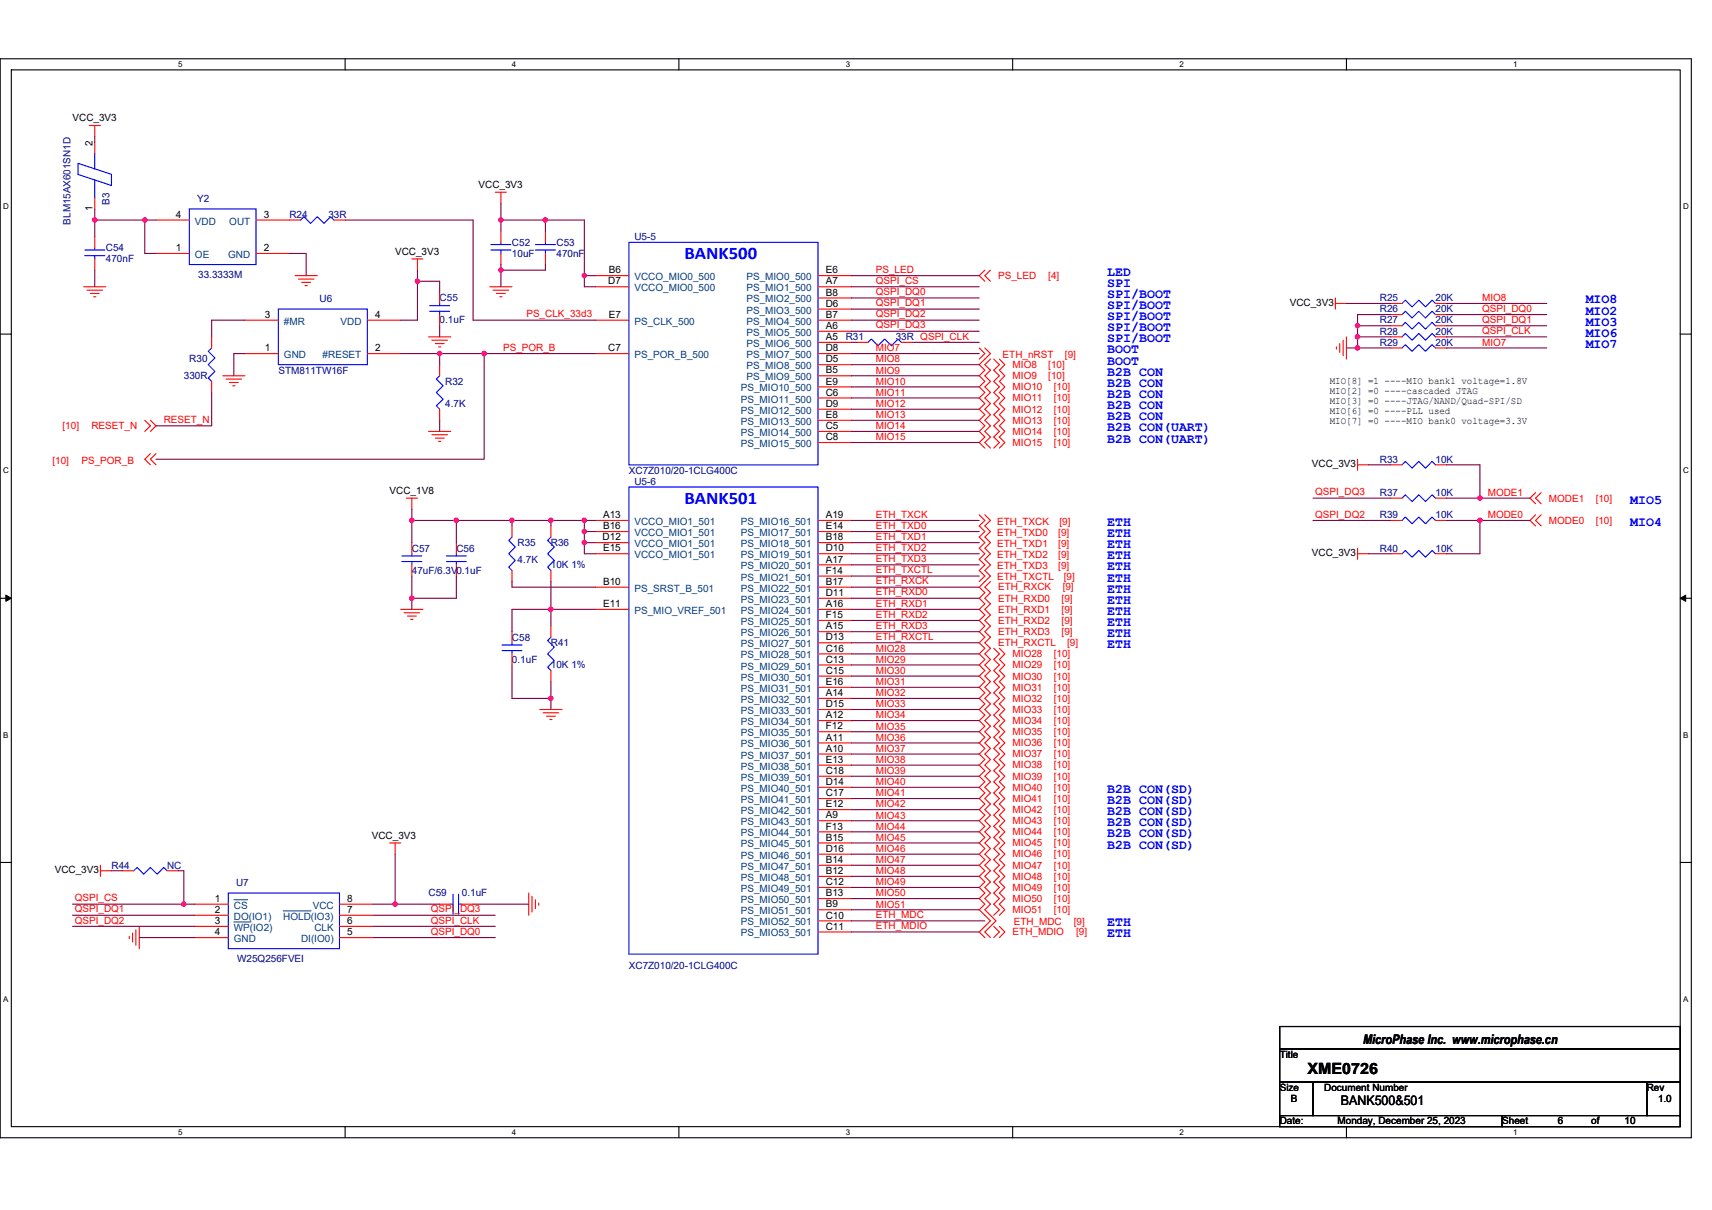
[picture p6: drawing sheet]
<svg xmlns="http://www.w3.org/2000/svg" width="297mm" height="210mm" viewBox="0 0 297 210" stroke-linecap="round" stroke-linejoin="round" font-family="sans-serif">
<path d="M0 10.2h293.5v187.2h-293.5zM2 12.1h289.5v183.4h-289.5z" fill="none" stroke="#000" stroke-width=".19"/>
<g fill="#fff">
<path d="M30.9 10.4h.8v1.6h-.8z"/>
<path d="M30.9 195.7h.8v1.6h-.8z"/>
</g>
<path d="M59.9 10.2v1.9M59.9 195.5v1.9" fill="none" stroke="#000" stroke-width=".19"/>
<g fill="#fff">
<path d="M88.8 10.4h.8v1.6h-.8z"/>
<path d="M88.8 195.7h.8v1.6h-.8z"/>
</g>
<path d="M117.8 10.2v1.9M117.8 195.5v1.9" fill="none" stroke="#000" stroke-width=".19"/>
<g fill="#fff">
<path d="M146.7 10.4h.8v1.6h-.8z"/>
<path d="M146.7 195.7h.8v1.6h-.8z"/>
</g>
<path d="M175.7 10.2v1.9M175.7 195.5v1.9" fill="none" stroke="#000" stroke-width=".19"/>
<g fill="#fff">
<path d="M204.7 10.4h.7v1.6h-.7z"/>
<path d="M204.7 195.7h.7v1.6h-.7z"/>
</g>
<path d="M233.6 10.2v1.9M233.6 195.5v1.9" fill="none" stroke="#000" stroke-width=".19"/>
<g fill="#fff">
<path d="M262.6 10.4h.7v1.6h-.7z"/>
<path d="M262.6 195.7h.7v1.6h-.7z"/>
<path d="M.5 35.1h1v1.5h-1z"/>
<path d="M292 35.1h1v1.5h-1z"/>
<path d="M.5 80.9h1v1.5h-1z"/>
<path d="M292 80.9h1v1.5h-1z"/>
</g>
<path d="M0 58h2M291.5 58h2" fill="none" stroke="#000" stroke-width=".19"/>
<g fill="#fff">
<path d="M.5 126.7h.9v1.6h-.9z"/>
<path d="M292 126.7h.9v1.6h-.9z"/>
</g>
<path d="M0 103.8h2M291.5 103.8h2" fill="none" stroke="#000" stroke-width=".19"/>
<path d="M1 103.3l1 .5-1 .6zM291.5 103.8l1-.5v1.1z" fill="#000" stroke="#000" stroke-width=".17"/>
<g fill="#fff">
<path d="M.5 172.6h.9v1.5h-.9z"/>
<path d="M292 172.6h.9v1.5h-.9z"/>
</g>
<path d="M0 149.7h2M291.5 149.7h2M222 178.1h69.5v3.9h-69.5zM222 182h69.5v5.8h-69.5zM222 187.8h5.8v5.8h-5.8zM222 193.6h38.6v1.9h-38.6zM227.8 187.8h57.9v5.8h-57.9zM260.6 193.6h30.9v1.9h-30.9zM285.7 187.8h5.8v5.8h-5.8z" fill="none" stroke="#000" stroke-width=".19"/>
<g fill="none" stroke="#f00" stroke-width=".19">
<path d="M15.5 21.8h1.9M16.4 21.8v1.9M16.4 34.3v2M16.4 24.7v1.9M27.1 38.2h5.7M44.4 38.2h7.8M58 38.2h1.9M85.9 33.4h2M86.9 33.4v1.9M14.5 49.8h3.9M15.1 50.4h2.7M15.7 50.9h1.5"/>
<path d="M16.3 51.5h.3M16.4 41.1v1.9M16.4 44.9v2M27.1 44h5.7M36.7 58.5v1.9M42.5 55.6h5.8M44.4 44h5.8M51.2 47.8h3.9M51.8 48.4h2.7M52.3 49h1.6M52.9 49.6h.4M63.7 55.6h5.8"/>
<path d="M71.5 44.9h1.9M72.4 44.9v2M74.4 58.5h3.8M74.9 59h2.7M75.5 59.6h1.6M76.3 50.7v2M76.3 54.6v1.9M85 49.8h3.8M85.6 50.4h2.7M86.1 50.9h1.6M86.7 51.5h.4M86.9 40.1v2"/>
<path d="M86.9 44v1.9M94.6 40.1v2M94.6 44v1.9M103.3 55.6h5.8M103.3 47.8h5.8M103.3 49.8h5.8M141.9 47.8h5.8M141.9 49.8h5.8M141.9 51.7h5.8M141.9 53.6h5.8M141.9 55.6h5.8M141.9 57.5h5.8"/>
<path d="M141.9 59.4h5.8M148.7 59.4h1.9M156.4 59.4h1.9M170.9 46.9l-1 .9 1 1M171.8 46.9l-.9 .9 .9 1M231.7 52.7h1.9M231.7 51.7v1.9M232.4 59.6v1.6M233 59v2.7M233.6 58.5v3.8M241.3 52.7h2M241.3 54.6h2"/>
<path d="M241.3 56.5h2M241.3 58.5h2M249.1 52.7h1.9M249.1 54.6h1.9M249.1 56.5h1.9M249.1 58.5h1.9M25.1 72.9l1 1-1 1M26.1 78.7l-1 1 1 1M26.1 72.9l1 1-1 1M27.1 78.7l-1 1 1 1M36.7 66.2v1.9M38.6 65.2h3.9"/>
<path d="M39.2 65.8h2.7M39.8 66.4h1.5M40.4 67h.4M42.5 61.4h5.8M63.7 61.4h5.8M74.4 74.9h3.8M74.9 75.4h2.7M75.5 76h1.6M76.1 76.6h.4M76.1 60.2h.4M76.3 71v1.9M76.3 63.3v1.9"/>
<path d="M103.3 61.4h5.8M141.9 61.4h5.8M141.9 63.3h5.8M141.9 65.2h5.8M141.9 67.1h5.8M141.9 69.1h5.8M141.9 71h5.8M141.9 72.9h5.8M141.9 74.9h5.8M141.9 76.8h5.8M169.9 60.4l1 1-1 .9M170.9 60.4l.9 1-1.9 1.9 1 .9-1 1 1 1-1 .9 1 1-1 1 1 .9-1 1 1 1-1 .9 1 1-1 1 1 .9-1 1 1 1"/>
<path d="M171.8 62.3l-.9 1 .9 .9-.9 1 .9 1-.9 .9 .9 1-.9 1 .9 .9-.9 1 .9 1-.9 .9 .9 1-.9 1 .9 .9-.9 1 .9 1M172.4 62.3l1 1-1 .9 1 1-1 1 1 .9-1 1 1 1-1 .9 1 1-1 1 1 .9-1 1 1 1-1 .9 1 1-1 1M173.4 62.3l.9 1-.9 .9 .9 1-.9 1 .9 .9-.9 1 .9 1-.9 .9 .9 1-.9 1 .9 .9-.9 1 .9 1-.9 .9 .9 1-.9 1M231.9 60.2v.4M235.5 79.7v1.9M241.3 60.4h2M249.1 60.4h1.9M70.5 86.4h1.9M71.5 86.4v2M71.5 94.2v1.9M71.5 98v2M79.2 94.2v1.9"/>
<path d="M79.2 98v2M88.8 99v1.9M88.8 91.3v1.9M95.6 99v1.9M95.6 91.3v1.9M103.3 90.3h5.8M103.3 92.2h5.8M103.3 94.2h5.8M103.3 96.1h5.8M141.9 90.3h5.8M141.9 92.2h5.8M141.9 94.2h5.8"/>
<path d="M141.9 96.1h5.8M141.9 98h5.8M141.9 100h5.8M169.9 89.3l1 1-1 1 1 .9-1 1 1 1-1 .9 1 1-1 1 1 .9-1 1 1 1-1 .9M170.9 89.3l.9 1-.9 1 .9 .9-.9 1 .9 1-.9 .9 .9 1-.9 1 .9 .9-.9 1 .9 1-1.9 1.9 1 .9-1 1 1 1-1 .9 1 1-1 1 1 .9-1 1 1 1-1 .9 1 1-1 1 1 .9-1 1 1 1-1 .9 1 1-1 1 1 .9-1 1 1 1-1 .9 1 1-1 1 1 .9-1 1 1 1-1 .9 1 1-1 1 1 .9-1 1 1 1-1 .9 1 1-1 .9 1 1-1 1 1 .9-1 1 1 1-1 .9 1 1-1 1 1 .9-1 1 1 1-1 .9 1 1-1 1 1 .9-1 1 1 1-1 .9 1 1-1 .9 1 1-1 1 1.9 1.9-1.9 1.9 1 1M235.5 80.7h2M235.5 96.1h2M235.5 95.1v2M241.3 90.3h2M241.3 80.7h2M241.3 96.1h2M241.3 86.4h2"/>
<path d="M249.1 90.3h1.9M249.1 80.7h1.9M249.1 96.1h1.9M249.1 86.4h1.9M266.4 85.5l-.9 .9 .9 1M266.4 89.3l-.9 1 .9 1M267.4 85.5l-1 .9 1 1M267.4 89.3l-1 1 1 1M69.5 105.7h3.9M70.1 106.3h2.7M70.7 106.9h1.5M71.3 107.5h.3"/>
<path d="M88.8 109.6v1.9M88.8 113.5v1.9M95.6 116.4v1.9M95.6 108.6v2M103.3 105.7h5.8M103.3 101.9h5.8M141.9 101.9h5.8M141.9 103.8h5.8M141.9 105.7h5.8M141.9 107.7h5.8M141.9 109.6h5.8M141.9 111.5h5.8"/>
<path d="M141.9 113.5h5.8M141.9 115.4h5.8M141.9 117.3h5.8M141.9 119.3h5.8M171.8 100.9l-.9 1 .9 .9-.9 1 .9 1-.9 .9 .9 1-.9 1 .9 .9-.9 1 .9 1-.9 .9 .9 1-.9 1 .9 .9-.9 1 .9 1-.9 .9 .9 1-.9 1 .9 .9-.9 1 .9 1-.9 .9 .9 1-.9 1 .9 .9-.9 1 .9 1-.9 .9 .9 1-.9 1 .9 .9-.9 1 .9 1-.9 .9 .9 1-.9 .9 .9 1-.9 1 .9 .9-.9 1 .9 1-.9 .9 .9 1-.9 1 .9 .9-.9 1 .9 1-.9 .9 .9 1-.9 1 .9 .9-.9 1 .9 1-.9 .9 .9 1-.9 .9 .9 1-.9 1 1.9 1.9-1.9 1.9 .9 1M172.4 112.5l1 1-1 .9 1 1-1 1 1 .9-1 1 1 1-1 .9 1 1-1 1 1 .9-1 1 1 1-1 .9 1 1-1 1 1 .9-1 1 1 1-1 .9 1 1-1 1 1 .9-1 1 1 .9-1 1 1 1-1 .9 1 1-1 1 1 .9-1 1 1 1-1 .9 1 1-1 1 1 .9-1 1 1 1-1 .9 1 1-1 1 1 .9-1 1 1 .9-1 1 1 1-1 .9M173.4 112.5l.9 1-.9 .9 .9 1-.9 1 .9 .9-.9 1 .9 1-.9 .9 .9 1-.9 1 .9 .9-.9 1 .9 1-.9 .9 .9 1-.9 1 .9 .9-.9 1 .9 1-.9 .9 .9 1-.9 1 .9 .9-.9 1 .9 .9-.9 1 .9 1-.9 .9 .9 1-.9 1 .9 .9-.9 1 .9 1-.9 .9 .9 1-.9 1 .9 .9-.9 1 .9 1-.9 .9 .9 1-.9 1 .9 .9-.9 1 .9 .9-.9 1 .9 1-.9 .9M93.7 123.1h3.8M94.2 123.7h2.7M94.8 124.3h1.6M95.4 124.9h.4M141.9 121.2h5.8"/>
<path d="M141.9 123.1h5.8M141.9 125.1h5.8M141.9 127h5.8M141.9 128.9h5.8M141.9 130.9h5.8M141.9 132.8h5.8M141.9 134.7h5.8M141.9 136.6h5.8M141.9 138.6h5.8M17.4 151.1h1.9M17.4 150.2v1.9M21.3 151.1h1.9"/>
<path d="M29 151.1h1.9M33.8 156.9h5.8M33.8 158.8h5.8M58.9 158.8h5.8M58.9 156.9h5.8M67.6 146.3h1.9M68.6 146.3v1.9M76.3 156.9h1.9M80.2 156.9h1.9M91.7 155v3.8M92.3 155.6v2.7M92.9 156.1v1.6"/>
<path d="M93.5 156.7v.4M141.9 140.5h5.8M141.9 142.4h5.8M141.9 144.4h5.8M141.9 146.3h5.8M141.9 148.2h5.8M141.9 150.2h5.8M141.9 152.1h5.8M141.9 154h5.8M141.9 155.9h5.8M141.9 157.9h5.8M141.9 159.8h5.8"/>
<path d="M22.4 162.5v.4M23 161.9v1.6M23.6 161.4v2.6M24.2 160.8v3.8M33.8 160.8h5.8M33.8 162.7h5.8M58.9 162.7h5.8M58.9 160.8h5.8M141.9 161.7h5.8M172.4 160.8l1 .9-1 1M173.4 160.8l.9 .9-.9 1"/>
</g>
<g fill="none" stroke="#00f" stroke-width=".19">
<path d="M13.5 28.3l5.8 2v1.9l-5.8-1.9zM16.4 31.2v3.1M16.4 26.6v2.7M32.8 36.3h11.6v9.6h-11.6zM52.2 38.2l.5-.6 1.2 1.2 1.2-1.2 1.1 1.2 1.2-1.2 .6 .6M14.7 44.4h3.5M14.7 43.4h3.5M16.4 43v.4M16.4 44.4v.5M48.3 53.6h15.4v9.7h-15.4zM74.5 54h3.5M74.5 53h3.5"/>
<path d="M76.3 52.7v.3M76.3 54v.6M85.2 43.4h3.4M85.2 42.4h3.4M86.9 42.1v.3M86.9 43.4v.6M92.9 43.4h3.5M92.9 42.4h3.5M94.6 42.1v.3M94.6 43.4v.6M109.1 42.1h32.8v38.6h-32.8zM150.6 59.4l.6-.6 1.1 1.2 1.2-1.2 1.2 1.2 1.1-1.2 .6 .6"/>
<path d="M243.3 52.7l.5-.6 1.2 1.2 1.2-1.2 1.1 1.2 1.2-1.2 .6 .6M243.3 54.6l.5-.6 1.2 1.2 1.2-1.2 1.1 1.2 1.2-1.2 .6 .6M243.3 56.5l.5-.6 1.2 1.2 1.2-1.2 1.1 1.2 1.2-1.2 .6 .6M243.3 58.5l.5-.6 1.2 1.1 1.2-1.1 1.1 1.1 1.2-1.1 .6 .6M36.7 60.4l-.6 .6 1.2 1.1-1.2 1.2 1.2 1.2-1.2 1.1 .6 .6M76.3 65.2l-.6 .6 1.2 1.2-1.2 1.1 1.2 1.2-1.2 1.1 .6 .6M243.3 60.4l.5-.6 1.2 1.2 1.2-1.2 1.1 1.2 1.2-1.2 .6 .6M69.7 97.5h3.5M69.7 96.5h3.5M71.5 96.1v.4M71.5 97.5v.5M77.4 97.5h3.5"/>
<path d="M77.4 96.5h3.5M79.2 96.1v.4M79.2 97.5v.5M88.8 93.2l-.5 .6 1.1 1.1-1.1 1.2 1.1 1.2-1.1 1.1 .5 .6M95.6 93.2l-.6 .6 1.2 1.1-1.2 1.2 1.2 1.2-1.2 1.1 .6 .6M109.1 84.5h32.8v81.1h-32.8zM243.3 90.3l.5-.6 1.2 1.2 1.2-1.2 1.1 1.2 1.2-1.2 .6 .6M243.3 80.7l.5-.6 1.2 1.1 1.2-1.1 1.1 1.1 1.2-1.1 .6 .6M243.3 96.1l.5-.6 1.2 1.2 1.2-1.2 1.1 1.2 1.2-1.2 .6 .6M243.3 86.4l.5-.5 1.2 1.1 1.2-1.1 1.1 1.1 1.2-1.1 .6 .5M87.1 112.9h3.5M87.1 111.9h3.5"/>
<path d="M88.8 111.5v.4M88.8 112.9v.6M95.6 110.6l-.6 .6 1.2 1.1-1.2 1.2 1.2 1.1-1.2 1.2 .6 .6M23.2 151.1l.6-.6 1.1 1.2 1.2-1.2 1.2 1.2 1.1-1.2 .6 .6M39.6 155h19.3v9.6h-19.3zM78.2 156.9h.4M78.6 155.2v3.4M79.6 155.2v3.4M79.6 156.9h.6"/>
</g>
<path d="M40.6 156.1h2.4M40.6 160h2.9M49.1 158.1h4.9" fill="none" stroke="#004080" stroke-width=".17"/>
<g fill="none" stroke="#800040" stroke-width=".19">
<path d="M16.4 38.2h8.7M16.4 36.3v1.9M16.4 38.2v2.9M16.4 23.7v1M25.1 38.2v5.8h2M25.1 38.2h2M59.9 38.2h22.2v17.4h21.2M86.9 38.2h7.7M86.9 35.3v2.9M86.9 38.2v1.9M94.6 38.2v1.9M94.6 38.2h6.8v9.6"/>
<path d="M16.4 46.9v2.9M42.5 55.6h-5.8v2.9M50.2 44h2.9v3.8M72.4 48.8h3.9v1.9M72.4 46.9v1.9M72.4 48.8v6.8h-2.9M76.3 56.5v2M86.9 45.9v1M86.9 46.9v2.9M94.6 45.9v1h-7.7M101.4 47.8h1.9M101.4 47.8v2h1.9"/>
<path d="M147.7 47.8h22.2M147.7 49.8h22.2M147.7 51.7h22.2M147.7 53.6h22.2M147.7 55.6h22.2M147.7 57.5h22.2M147.7 59.4h1M158.3 59.4h11.6M233.6 52.7h7.7M235.5 56.5v2M235.5 56.5h5.8M235.5 58.5h5.8"/>
<path d="M235.5 58.5v1.9M241.3 54.6h-5.8v1.9M251 58.5h17.4M251 56.5h17.4M251 54.6h17.4M251 52.7h17.4M36.7 68.1v5.8h-9.6M42.5 61.4h-1.9v3.8M69.5 61.4h6.8M76.3 61.4v1.9M76.3 72.9v2M76.3 61.4h7.7"/>
<path d="M84 61.4v18.3h-56.9M84 61.4h19.3M147.7 61.4h22.2M147.7 63.3h22.2M147.7 65.2h22.2M147.7 67.1h22.2M147.7 69.1h22.2M147.7 71h22.2M147.7 72.9h22.2M147.7 74.9h22.2M147.7 76.8h22.2M233.6 60.4h1.9"/>
<path d="M235.5 60.4h5.8M251 60.4h17.4M71.5 88.4v1.9M71.5 90.3h7.7M71.5 90.3v3.9M71.5 100v3.8M79.2 90.3v3.9M79.2 90.3h9.6M79.2 100v3.8h-7.7M88.8 90.3v1M88.8 90.3h6.8M95.6 90.3v1"/>
<path d="M95.6 90.3h5.8M101.4 90.3h1.9M101.4 94.2h1.9M101.4 90.3v1.9M101.4 94.2v1.9h1.9M101.4 92.2v2M101.4 92.2h1.9M147.7 92.2h22.2M147.7 90.3h22.2M147.7 94.2h22.2M147.7 96.1h22.2M147.7 98h22.2"/>
<path d="M147.7 100h22.2M227.8 86.4h13.5M227.8 90.3h13.5M237.5 96.1h3.8M237.5 80.7h3.8M251 80.7h5.8v5.7M251 90.3h5.8v5.8h-5.8M251 86.4h5.8M256.8 90.3h8.7M256.8 86.4h8.7M71.5 103.8v1.9M88.8 115.4v5.8h6.8"/>
<path d="M88.8 100.9v1h14.5M95.6 100.9v4.8M95.6 105.7h-6.8v3.9M95.6 105.7v2.9M95.6 118.3v2.9M95.6 105.7h7.7M147.7 113.5h22.2M147.7 101.9h22.2M147.7 103.8h22.2M147.7 105.7h22.2M147.7 107.7h22.2M147.7 109.6h22.2"/>
<path d="M147.7 111.5h22.2M147.7 115.4h22.2M147.7 117.3h22.2M147.7 119.3h22.2M95.6 121.2v1.9M147.7 121.2h22.2M147.7 123.1h22.2M147.7 125.1h22.2M147.7 127h22.2M147.7 130.9h22.2M147.7 132.8h22.2M147.7 134.7h22.2"/>
<path d="M147.7 128.9h22.2M147.7 138.6h22.2M147.7 136.6h22.2M12.6 158.8h21.2M12.6 156.9h19.3M19.3 151.1h2M30.9 151.1h1v5.8M31.9 156.9h1.9M64.7 156.9h3.9M64.7 158.8h21.2M68.6 148.2v8.7M68.6 156.9h7.7"/>
<path d="M82.1 156.9h9.6M147.7 144.4h22.2M147.7 146.3h22.2M147.7 148.2h22.2M147.7 150.2h22.2M147.7 154h22.2M147.7 155.9h22.2M147.7 157.9h22.2M147.7 140.5h22.2M147.7 142.4h22.2M147.7 152.1h22.2M147.7 159.8h23.2"/>
<path d="M12.6 160.8h21.2M24.2 162.7h9.6M64.7 160.8h21.2M64.7 162.7h21.2M147.7 161.7h22.2"/>
</g>
<g fill="#f0f" stroke="#f0f" stroke-width=".19">
<circle cx="16.4" cy="38.2" r=".38"/>
<circle cx="25.1" cy="38.2" r=".38"/>
<circle cx="72.4" cy="48.8" r=".38"/>
<circle cx="84" cy="61.3" r=".38"/>
<circle cx="71.4" cy="103.8" r=".38"/>
<circle cx="101.4" cy="90.3" r=".38"/>
<circle cx="101.4" cy="92.2" r=".38"/>
<circle cx="101.4" cy="94.2" r=".38"/>
<circle cx="95.6" cy="105.7" r=".38"/>
<circle cx="95.6" cy="121.2" r=".38"/>
<circle cx="95.6" cy="90.3" r=".38"/>
<circle cx="88.8" cy="90.3" r=".38"/>
<circle cx="235.5" cy="56.5" r=".38"/>
<circle cx="235.5" cy="60.4" r=".38"/>
<circle cx="235.5" cy="58.4" r=".38"/>
<circle cx="86.9" cy="38.2" r=".38"/>
<circle cx="94.6" cy="38.2" r=".38"/>
<circle cx="86.9" cy="46.9" r=".38"/>
<circle cx="101.4" cy="47.8" r=".38"/>
<circle cx="79.2" cy="90.3" r=".38"/>
<circle cx="71.4" cy="90.3" r=".38"/>
<circle cx="256.8" cy="86.4" r=".38"/>
<circle cx="256.8" cy="90.3" r=".38"/>
<circle cx="68.6" cy="156.9" r=".38"/>
<circle cx="31.9" cy="156.9" r=".38"/>
<circle cx="76.3" cy="61.3" r=".38"/>
</g>
<g font-size="3.1" fill="#00f">
<text x="118.8" y="45">BANK500</text>
<text x="118.8" y="87.4">BANK501</text>
</g>
<text font-size="2.7" x="226.9" y="186.4">XME0726</text>
<g font-size="2.3" fill="#00f">
<text x="192.1" y="47.8">LED</text>
<text x="192.1" y="49.8">SPI</text>
<text x="192.1" y="51.7">SPI/BOOT</text>
<text x="192.1" y="53.6">SPI/BOOT</text>
<text x="275.1" y="52.7">MIO8</text>
<text x="192.1" y="55.6">SPI/BOOT</text>
<text x="192.1" y="57.5">SPI/BOOT</text>
<text x="192.1" y="59.4">SPI/BOOT</text>
<text x="275.1" y="54.6">MIO2</text>
<text x="275.1" y="56.5">MIO3</text>
<text x="275.1" y="58.5">MIO6</text>
<text x="192.1" y="61.3">BOOT</text>
<text x="192.1" y="63.3">BOOT</text>
<text x="192.1" y="65.2">B2B CON</text>
<text x="275.1" y="60.4">MIO7</text>
<text x="192.1" y="67.1">B2B CON</text>
<text x="192.1" y="69.1">B2B CON</text>
<text x="192.1" y="71">B2B CON</text>
<text x="192.1" y="72.9">B2B CON</text>
<text x="192.1" y="74.9">B2B CON(UART)</text>
<text x="192.1" y="76.8">B2B CON(UART)</text>
<text x="282.8" y="87.4">MIO5</text>
<text x="192.1" y="91.3">ETH</text>
<text x="192.1" y="93.2">ETH</text>
<text x="192.1" y="95.1">ETH</text>
<text x="282.8" y="91.3">MIO4</text>
<text x="192.1" y="97.1">ETH</text>
<text x="192.1" y="99">ETH</text>
<text x="192.1" y="100.9">ETH</text>
<text x="192.1" y="102.8">ETH</text>
<text x="192.1" y="104.8">ETH</text>
<text x="192.1" y="106.7">ETH</text>
<text x="192.1" y="108.6">ETH</text>
<text x="192.1" y="110.6">ETH</text>
<text x="192.1" y="112.5">ETH</text>
<text x="192.1" y="137.6">B2B CON(SD)</text>
<text x="192.1" y="139.5">B2B CON(SD)</text>
<text x="192.1" y="141.5">B2B CON(SD)</text>
<text x="192.1" y="143.4">B2B CON(SD)</text>
<text x="192.1" y="145.3">B2B CON(SD)</text>
<text x="192.1" y="147.3">B2B CON(SD)</text>
<text x="192.1" y="160.8">ETH</text>
<text x="192.1" y="162.7">ETH</text>
</g>
<g font-size="2.3">
<text x="236.5" y="181.1">MicroPhase Inc. www.microphase.cn</text>
<text x="232.6" y="191.8">BANK500&amp;501</text>
</g>
<g font-size="1.7">
<text x="12.6" y="21">VCC_3V3</text>
<text x="16" y="25.3" transform="rotate(-90 16 25.3)">2</text>
<text x="83" y="32.6">VCC_3V3</text>
<text x="16" y="36.6" transform="rotate(-90 16 36.6)">1</text>
<text x="30.5" y="37.8">4</text>
<text x="45.8" y="37.8">3</text>
<text x="30.5" y="43.6">1</text>
<text x="45.8" y="43.6">2</text>
<text x="68.6" y="44.2">VCC_3V3</text>
<text x="105.6" y="47.4">B6</text>
<text x="143.3" y="47.4">E6</text>
<text x="105.5" y="49.4">D7</text>
<text x="143.3" y="49.4">A7</text>
<text x="143.3" y="51.3">B8</text>
<text x="143.3" y="53.2">D6</text>
<text x="223.8" y="53">VCC_3V3</text>
<text x="46" y="55.2">3</text>
<text x="65.1" y="55.2">4</text>
<text x="105.6" y="55.2">E7</text>
<text x="143.3" y="55.2">B7</text>
<text x="143.3" y="57.1">A6</text>
<text x="143.3" y="59">A5</text>
<text x="46" y="61">1</text>
<text x="65.1" y="61">2</text>
<text x="105.5" y="61">C7</text>
<text x="143.3" y="61">D8</text>
<text x="143.3" y="62.9">D5</text>
<text x="143.3" y="64.8">B5</text>
<text x="143.3" y="66.7">E9</text>
<text x="143.3" y="68.7">C6</text>
<text x="143.3" y="70.6">D9</text>
<text x="230.7" y="66.6">MIO[8] =1 ----MIO bank1 voltage=1.8V</text>
<text x="230.7" y="68.3">MIO[2] =0 ----cascaded JTAG</text>
<text x="230.7" y="70.1">MIO[3] =0 ----JTAG/NAND/Quad-SPI/SD</text>
<text x="230.7" y="71.8">MIO[6] =0 ----PLL used</text>
<text x="143.3" y="72.5">E8</text>
<text x="143.3" y="74.5">C5</text>
<text x="143.3" y="76.4">C8</text>
<text x="230.7" y="73.5">MIO[7] =0 ----MIO bank0 voltage=3.3V</text>
<text x="227.6" y="81">VCC_3V3</text>
<text x="67.6" y="85.7">VCC_1V8</text>
<text x="104.6" y="89.9">A13</text>
<text x="143.3" y="89.9">A19</text>
<text x="104.6" y="93.8">D12</text>
<text x="104.6" y="91.8">B16</text>
<text x="104.6" y="95.7">E15</text>
<text x="143.3" y="91.8">E14</text>
<text x="143.3" y="93.8">B18</text>
<text x="143.3" y="95.7">D10</text>
<text x="104.6" y="101.5">B10</text>
<text x="143.3" y="97.6">A17</text>
<text x="143.3" y="99.6">F14</text>
<text x="143.3" y="101.5">B17</text>
<text x="227.6" y="96.5">VCC_3V3</text>
<text x="104.6" y="105.3">E11</text>
<text x="143.3" y="103.4">D11</text>
<text x="143.3" y="105.3">A16</text>
<text x="143.3" y="107.3">F15</text>
<text x="143.3" y="109.2">A15</text>
<text x="143.3" y="111.1">D13</text>
<text x="143.3" y="113.1">C16</text>
<text x="143.3" y="115">C13</text>
<text x="143.3" y="116.9">C15</text>
<text x="143.3" y="118.9">E16</text>
<text x="143.3" y="120.8">A14</text>
<text x="143.3" y="122.7">D15</text>
<text x="143.3" y="124.7">A12</text>
<text x="143.3" y="126.6">F12</text>
<text x="143.3" y="128.5">A11</text>
<text x="143.3" y="130.5">A10</text>
<text x="143.3" y="132.4">E13</text>
<text x="143.3" y="134.3">C18</text>
<text x="143.3" y="136.2">D14</text>
<text x="143.3" y="138.2">C17</text>
<text x="143.3" y="140.1">E12</text>
<text x="143.3" y="142">A9</text>
<text x="143.3" y="144">F13</text>
<text x="64.5" y="145.5">VCC_3V3</text>
<text x="143.3" y="145.9">B15</text>
<text x="143.3" y="147.8">D16</text>
<text x="143.3" y="149.8">B14</text>
<text x="9.5" y="151.5">VCC_3V3</text>
<text x="143.3" y="151.7">B12</text>
<text x="143.3" y="153.6">C12</text>
<text x="143.3" y="155.5">B13</text>
<text x="37.3" y="156.5">1</text>
<text x="37.3" y="160.4">3</text>
<text x="37.3" y="158.4">2</text>
<text x="60.3" y="158.4">7</text>
<text x="60.3" y="156.5">8</text>
<text x="60.3" y="160.4">6</text>
<text x="143.3" y="157.5">B9</text>
<text x="143.3" y="159.4">C10</text>
<text x="143.3" y="161.3">C11</text>
<text x="37.3" y="162.3">4</text>
<text x="60.3" y="162.3">5</text>
<text x="222" y="183.6">Title</text>
<text x="222" y="189.3">Size</text>
<text x="224" y="191.3">B</text>
<text x="229.8" y="189.3">Document Number</text>
<text x="285.7" y="189.3">Rev</text>
<text x="287.7" y="191.3">1.0</text>
<text x="222" y="195.1">Date:</text>
<text x="232.1" y="195.1">Monday, December 25, 2023</text>
<text x="260.6" y="195.1">Sheet</text>
<text x="270.3" y="195.1">6</text>
<text x="276.1" y="195.1">of</text>
<text x="281.9" y="195.1">10</text>
</g>
<g font-size="1.7" fill="#000080">
<text x="19" y="35.5" transform="rotate(-90 19 35.5)">B3</text>
<text x="34.2" y="35.1">Y2</text>
<text x="12.3" y="39" transform="rotate(-90 12.3 39)">BLM15AX601SN1D</text>
<text x="50.2" y="37.8">R24</text>
<text x="57" y="37.8">33R</text>
<text x="110.1" y="41.7">U5-5</text>
<text x="18.4" y="43.6">C54</text>
<text x="18.4" y="45.5">470nF</text>
<text x="88.8" y="42.6">C52</text>
<text x="88.8" y="44.6">10uF</text>
<text x="96.6" y="42.6">C53</text>
<text x="96.6" y="44.6">470nF</text>
<text x="34.4" y="48.2">33.3333M</text>
<text x="55.4" y="52.5">U6</text>
<text x="76.3" y="52.3">C55</text>
<text x="239.4" y="52.3">R25</text>
<text x="249.1" y="52.3">20K</text>
<text x="76.3" y="56.1">0.1uF</text>
<text x="146.7" y="59">R31</text>
<text x="155.4" y="59">33R QSPI_CLK</text>
<text x="239.4" y="54.2">R26</text>
<text x="239.4" y="56.1">R27</text>
<text x="239.4" y="58.1">R28</text>
<text x="249.1" y="54.2">20K</text>
<text x="249.1" y="56.1">20K</text>
<text x="249.1" y="58.1">20K</text>
<text x="31.9" y="65.8">330R</text>
<text x="32.8" y="62.9">R30</text>
<text x="48.3" y="64.8">STM811TW16F</text>
<text x="239.4" y="60">R29</text>
<text x="249.1" y="60">20K</text>
<text x="77.3" y="66.8">R32</text>
<text x="77.3" y="70.6">4.7K</text>
<text x="109.1" y="82.2">XC7Z010/20-1CLG400C</text>
<text x="239.4" y="80.3">R33</text>
<text x="249.1" y="80.3">10K</text>
<text x="110.1" y="84.1">U5-6</text>
<text x="239.4" y="89.9">R39</text>
<text x="239.4" y="86.1">R37</text>
<text x="249.1" y="89.9">10K</text>
<text x="249.1" y="86.1">10K</text>
<text x="71.5" y="95.7">C57</text>
<text x="79.2" y="95.7">C56</text>
<text x="89.8" y="94.7">R35</text>
<text x="95.6" y="94.7">R36</text>
<text x="239.4" y="95.7">R40</text>
<text x="249.1" y="95.7">10K</text>
<text x="71.5" y="99.6">47uF/6.3V0.1uF</text>
<text x="89.8" y="97.6">4.7K</text>
<text x="95.6" y="98.6">10K 1%</text>
<text x="88.8" y="111.2">C58</text>
<text x="95.6" y="112.1">R41</text>
<text x="88.8" y="115">0.1uF</text>
<text x="95.6" y="116">10K 1%</text>
<text x="19.3" y="150.7">R44</text>
<text x="29" y="150.7">NC</text>
<text x="41" y="153.8">U7</text>
<text x="74.4" y="155.6">C59</text>
<text x="80.2" y="155.6">0.1uF</text>
<text x="41.1" y="166.9">W25Q256FVEI</text>
<text x="109.1" y="168.1">XC7Z010/20-1CLG400C</text>
</g>
<g font-size="1.7" fill="#004080">
<text x="33.8" y="39">VDD</text>
<text x="39.8" y="39">OUT</text>
<text x="33.8" y="44.8">OE</text>
<text x="39.6" y="44.8">GND</text>
<text x="110.1" y="48.6">VCCO_MIO0_500</text>
<text x="110.1" y="50.5">VCCO_MIO0_500</text>
<text x="129.5" y="48.6">PS_MIO0_500</text>
<text x="129.5" y="50.5">PS_MIO1_500</text>
<text x="129.5" y="52.5">PS_MIO2_500</text>
<text x="49.3" y="56.3">#MR</text>
<text x="59.1" y="56.3">VDD</text>
<text x="110.1" y="56.3">PS_CLK_500</text>
<text x="129.5" y="54.4">PS_MIO3_500</text>
<text x="129.5" y="56.3">PS_MIO4_500</text>
<text x="129.5" y="58.3">PS_MIO5_500</text>
<text x="49.3" y="62.1">GND</text>
<text x="56" y="62.1">#RESET</text>
<text x="110.1" y="62.1">PS_POR_B_500</text>
<text x="129.5" y="60.2">PS_MIO6_500</text>
<text x="129.5" y="62.1">PS_MIO7_500</text>
<text x="129.5" y="64.1">PS_MIO8_500</text>
<text x="129.5" y="66">PS_MIO9_500</text>
<text x="128.5" y="67.9">PS_MIO10_500</text>
<text x="128.5" y="69.8">PS_MIO11_500</text>
<text x="128.5" y="71.8">PS_MIO12_500</text>
<text x="128.5" y="73.7">PS_MIO13_500</text>
<text x="128.5" y="75.6">PS_MIO14_500</text>
<text x="128.5" y="77.6">PS_MIO15_500</text>
<text x="110.1" y="91.1">VCCO_MIO1_501</text>
<text x="110.1" y="93">VCCO_MIO1_501</text>
<text x="110.1" y="95">VCCO_MIO1_501</text>
<text x="128.5" y="91.1">PS_MIO16_501</text>
<text x="128.5" y="93">PS_MIO17_501</text>
<text x="128.5" y="95">PS_MIO18_501</text>
<text x="110.1" y="96.9">VCCO_MIO1_501</text>
<text x="128.5" y="96.9">PS_MIO19_501</text>
<text x="128.5" y="98.8">PS_MIO20_501</text>
<text x="128.5" y="100.8">PS_MIO21_501</text>
<text x="110.1" y="106.5">PS_MIO_VREF_501</text>
<text x="110.1" y="102.7">PS_SRST_B_501</text>
<text x="128.5" y="102.7">PS_MIO22_501</text>
<text x="128.5" y="104.6">PS_MIO23_501</text>
<text x="128.5" y="106.5">PS_MIO24_501</text>
<text x="128.5" y="108.5">PS_MIO25_501</text>
<text x="128.5" y="110.4">PS_MIO26_501</text>
<text x="128.5" y="112.3">PS_MIO27_501</text>
<text x="128.5" y="114.3">PS_MIO28_501</text>
<text x="128.5" y="116.2">PS_MIO29_501</text>
<text x="128.5" y="118.1">PS_MIO30_501</text>
<text x="128.5" y="120.1">PS_MIO31_501</text>
<text x="128.5" y="122">PS_MIO32_501</text>
<text x="128.5" y="123.9">PS_MIO33_501</text>
<text x="128.5" y="125.8">PS_MIO34_501</text>
<text x="128.5" y="127.8">PS_MIO35_501</text>
<text x="128.5" y="129.7">PS_MIO36_501</text>
<text x="128.5" y="131.6">PS_MIO37_501</text>
<text x="128.5" y="133.6">PS_MIO38_501</text>
<text x="128.5" y="135.5">PS_MIO39_501</text>
<text x="128.5" y="137.4">PS_MIO40_501</text>
<text x="128.5" y="139.4">PS_MIO41_501</text>
<text x="128.5" y="141.3">PS_MIO42_501</text>
<text x="128.5" y="143.2">PS_MIO43_501</text>
<text x="128.5" y="145.1">PS_MIO44_501</text>
<text x="128.5" y="147.1">PS_MIO45_501</text>
<text x="128.5" y="149">PS_MIO46_501</text>
<text x="128.5" y="150.9">PS_MIO47_501</text>
<text x="128.5" y="152.9">PS_MIO48_501</text>
<text x="128.5" y="154.8">PS_MIO49_501</text>
<text x="40.6" y="157.7">CS</text>
<text x="40.6" y="159.6">DO(IO1)</text>
<text x="40.6" y="161.5">WP(IO2)</text>
<text x="49.1" y="159.6">HOLD(IO3)</text>
<text x="54.3" y="157.7">VCC</text>
<text x="54.5" y="161.5">CLK</text>
<text x="128.5" y="156.7">PS_MIO50_501</text>
<text x="128.5" y="158.7">PS_MIO51_501</text>
<text x="128.5" y="160.6">PS_MIO52_501</text>
<text x="40.6" y="163.5">GND</text>
<text x="52.2" y="163.5">DI(IO0)</text>
<text x="128.5" y="162.5">PS_MIO53_501</text>
</g>
<g font-size="1.7" fill="#f00">
<text x="152" y="47.3">PS_LED</text>
<text x="152" y="49.3">QSPI_CS</text>
<text x="152" y="51.2">QSPI_DQ0</text>
<text x="152" y="53.1">QSPI_DQ1</text>
<text x="173.2" y="48.4">PS_LED</text>
<text x="181.9" y="48.4">[4]</text>
<text x="257.2" y="52.3">MIO8</text>
<text x="91.3" y="55.1">PS_CLK_33d3</text>
<text x="152" y="55.1">QSPI_DQ2</text>
<text x="152" y="57">QSPI_DQ3</text>
<text x="257.2" y="58">QSPI_CLK</text>
<text x="257.2" y="56">QSPI_DQ1</text>
<text x="257.2" y="54.1">QSPI_DQ0</text>
<text x="87.3" y="60.9">PS_POR_B</text>
<text x="152" y="61">MIO7</text>
<text x="152" y="62.9">MIO8</text>
<text x="152" y="64.8">MIO9</text>
<text x="174" y="62.1">ETH_nRST</text>
<text x="175.7" y="65.8">MIO9</text>
<text x="175.7" y="63.9">MIO8</text>
<text x="181.9" y="65.8">[10]</text>
<text x="181.9" y="63.9">[10]</text>
<text x="184.8" y="62.1">[9]</text>
<text x="257.2" y="60">MIO7</text>
<text x="152" y="66.8">MIO10</text>
<text x="152" y="68.7">MIO11</text>
<text x="152" y="70.6">MIO12</text>
<text x="175.7" y="67.7">MIO10</text>
<text x="175.7" y="69.7">MIO11</text>
<text x="175.7" y="71.6">MIO12</text>
<text x="182.8" y="67.7">[10]</text>
<text x="182.8" y="69.7">[10]</text>
<text x="182.8" y="71.6">[10]</text>
<text x="10.9" y="74.5">[10]</text>
<text x="15.9" y="74.5">RESET_N</text>
<text x="28.4" y="73.4">RESET_N</text>
<text x="152" y="72.6">MIO13</text>
<text x="152" y="74.5">MIO14</text>
<text x="152" y="76.4">MIO15</text>
<text x="175.7" y="73.5">MIO13</text>
<text x="175.7" y="75.4">MIO14</text>
<text x="175.7" y="77.4">MIO15</text>
<text x="182.8" y="73.5">[10]</text>
<text x="182.8" y="75.4">[10]</text>
<text x="182.8" y="77.4">[10]</text>
<text x="9.1" y="80.5">[10]</text>
<text x="14.1" y="80.5">PS_POR_B</text>
<text x="152" y="89.8">ETH_TXCK</text>
<text x="228.2" y="89.8">QSPI_DQ2</text>
<text x="228.2" y="86">QSPI_DQ3</text>
<text x="258.1" y="86.1">MODE1</text>
<text x="258.1" y="89.9">MODE0</text>
<text x="268.7" y="87">MODE1</text>
<text x="276.9" y="87">[10]</text>
<text x="152" y="91.8">ETH_TXD0</text>
<text x="152" y="93.7">ETH_TXD1</text>
<text x="152" y="95.6">ETH_TXD2</text>
<text x="173" y="93">ETH_TXD0</text>
<text x="173" y="95">ETH_TXD1</text>
<text x="173" y="91.1">ETH_TXCK</text>
<text x="183.6" y="93">[9]</text>
<text x="183.6" y="95">[9]</text>
<text x="183.8" y="91.1">[9]</text>
<text x="268.7" y="90.9">MODE0</text>
<text x="276.9" y="90.9">[10]</text>
<text x="152" y="97.5">ETH_TXD3</text>
<text x="152" y="99.5">ETH_TXCTL</text>
<text x="152" y="101.4">ETH_RXCK</text>
<text x="173" y="96.9">ETH_TXD2</text>
<text x="173" y="98.8">ETH_TXD3</text>
<text x="173" y="100.7">ETH_TXCTL</text>
<text x="183.6" y="96.9">[9]</text>
<text x="183.6" y="98.8">[9]</text>
<text x="184.6" y="100.7">[9]</text>
<text x="152" y="103.3">ETH_RXD0</text>
<text x="152" y="105.3">ETH_RXD1</text>
<text x="152" y="107.2">ETH_RXD2</text>
<text x="173.2" y="102.5">ETH_RXCK</text>
<text x="173.2" y="104.4">ETH_RXD0</text>
<text x="173.2" y="106.3">ETH_RXD1</text>
<text x="184.2" y="104.4">[9]</text>
<text x="184.2" y="106.3">[9]</text>
<text x="184.4" y="102.5">[9]</text>
<text x="152" y="109.1">ETH_RXD3</text>
<text x="152" y="111.1">ETH_RXCTL</text>
<text x="152" y="113.1">MIO28</text>
<text x="173.2" y="108.3">ETH_RXD2</text>
<text x="173.2" y="110.2">ETH_RXD3</text>
<text x="173.2" y="112.1">ETH_RXCTL</text>
<text x="184.2" y="108.3">[9]</text>
<text x="184.2" y="110.2">[9]</text>
<text x="185.2" y="112.1">[9]</text>
<text x="152" y="115">MIO29</text>
<text x="152" y="116.9">MIO30</text>
<text x="152" y="118.9">MIO31</text>
<text x="175.7" y="114">MIO28</text>
<text x="175.7" y="116">MIO29</text>
<text x="175.7" y="117.9">MIO30</text>
<text x="175.7" y="119.8">MIO31</text>
<text x="182.8" y="114">[10]</text>
<text x="182.8" y="116">[10]</text>
<text x="182.8" y="117.9">[10]</text>
<text x="182.8" y="119.8">[10]</text>
<text x="152" y="120.8">MIO32</text>
<text x="152" y="122.7">MIO33</text>
<text x="152" y="124.7">MIO34</text>
<text x="175.7" y="121.8">MIO32</text>
<text x="175.7" y="123.7">MIO33</text>
<text x="175.7" y="125.6">MIO34</text>
<text x="182.8" y="121.8">[10]</text>
<text x="182.8" y="123.7">[10]</text>
<text x="182.8" y="125.6">[10]</text>
<text x="152" y="126.6">MIO35</text>
<text x="152" y="128.5">MIO36</text>
<text x="152" y="130.5">MIO37</text>
<text x="175.7" y="127.6">MIO35</text>
<text x="175.7" y="129.5">MIO36</text>
<text x="175.7" y="131.4">MIO37</text>
<text x="182.8" y="127.6">[10]</text>
<text x="182.8" y="129.5">[10]</text>
<text x="182.8" y="131.4">[10]</text>
<text x="152" y="132.4">MIO38</text>
<text x="152" y="134.3">MIO39</text>
<text x="152" y="136.2">MIO40</text>
<text x="175.7" y="133.3">MIO38</text>
<text x="175.7" y="135.3">MIO39</text>
<text x="175.7" y="137.2">MIO40</text>
<text x="182.8" y="133.3">[10]</text>
<text x="182.8" y="135.3">[10]</text>
<text x="182.8" y="137.2">[10]</text>
<text x="152" y="138.2">MIO41</text>
<text x="152" y="140.1">MIO42</text>
<text x="152" y="142">MIO43</text>
<text x="152" y="144">MIO44</text>
<text x="175.7" y="139.1">MIO41</text>
<text x="175.7" y="141.1">MIO42</text>
<text x="175.7" y="143">MIO43</text>
<text x="182.8" y="139.1">[10]</text>
<text x="182.8" y="141.1">[10]</text>
<text x="182.8" y="143">[10]</text>
<text x="152" y="145.9">MIO45</text>
<text x="152" y="147.8">MIO46</text>
<text x="152" y="149.8">MIO47</text>
<text x="175.7" y="144.9">MIO44</text>
<text x="175.7" y="146.9">MIO45</text>
<text x="175.7" y="148.8">MIO46</text>
<text x="182.8" y="144.9">[10]</text>
<text x="182.8" y="146.9">[10]</text>
<text x="182.8" y="148.8">[10]</text>
<text x="152" y="151.7">MIO48</text>
<text x="152" y="153.6">MIO49</text>
<text x="152" y="155.6">MIO50</text>
<text x="175.7" y="150.7">MIO47</text>
<text x="175.7" y="152.7">MIO48</text>
<text x="175.7" y="154.6">MIO49</text>
<text x="182.8" y="150.7">[10]</text>
<text x="182.8" y="152.7">[10]</text>
<text x="182.8" y="154.6">[10]</text>
<text x="13" y="156.4">QSPI_CS</text>
<text x="13" y="160.3">QSPI_DQ2</text>
<text x="13" y="158.3">QSPI_DQ1</text>
<text x="74.7" y="160.3">QSPI_CLK</text>
<text x="74.7" y="158.3">QSPI_DQ3</text>
<text x="152" y="159.3">ETH_MDC</text>
<text x="152" y="161.2">ETH_MDIO</text>
<text x="152" y="157.5">MIO51</text>
<text x="175.7" y="156.5">MIO50</text>
<text x="175.7" y="158.5">MIO51</text>
<text x="175.9" y="160.6">ETH_MDC</text>
<text x="182.8" y="156.5">[10]</text>
<text x="182.8" y="158.5">[10]</text>
<text x="186.3" y="160.6">[9]</text>
<text x="74.7" y="162.2">QSPI_DQ0</text>
<text x="175.7" y="162.3">ETH_MDIO</text>
<text x="186.7" y="162.3">[9]</text>
</g>
<g font-size="1.4">
<text x="30.9" y="11.7">5</text>
<text x="88.8" y="11.7">4</text>
<text x="146.7" y="11.7">3</text>
<text x="204.7" y="11.7">2</text>
<text x="262.6" y="11.7">1</text>
<text x=".5" y="36.3">D</text>
<text x="292" y="36.3">D</text>
<text x=".5" y="82.1">C</text>
<text x="292" y="82.1">C</text>
<text x=".5" y="128">B</text>
<text x="292" y="128">B</text>
<text x=".5" y="173.8">A</text>
<text x="292" y="173.8">A</text>
<text x="30.9" y="197">5</text>
<text x="88.8" y="197">4</text>
<text x="146.7" y="197">3</text>
<text x="204.7" y="197">2</text>
<text x="262.6" y="197">1</text>
</g>
</svg>
